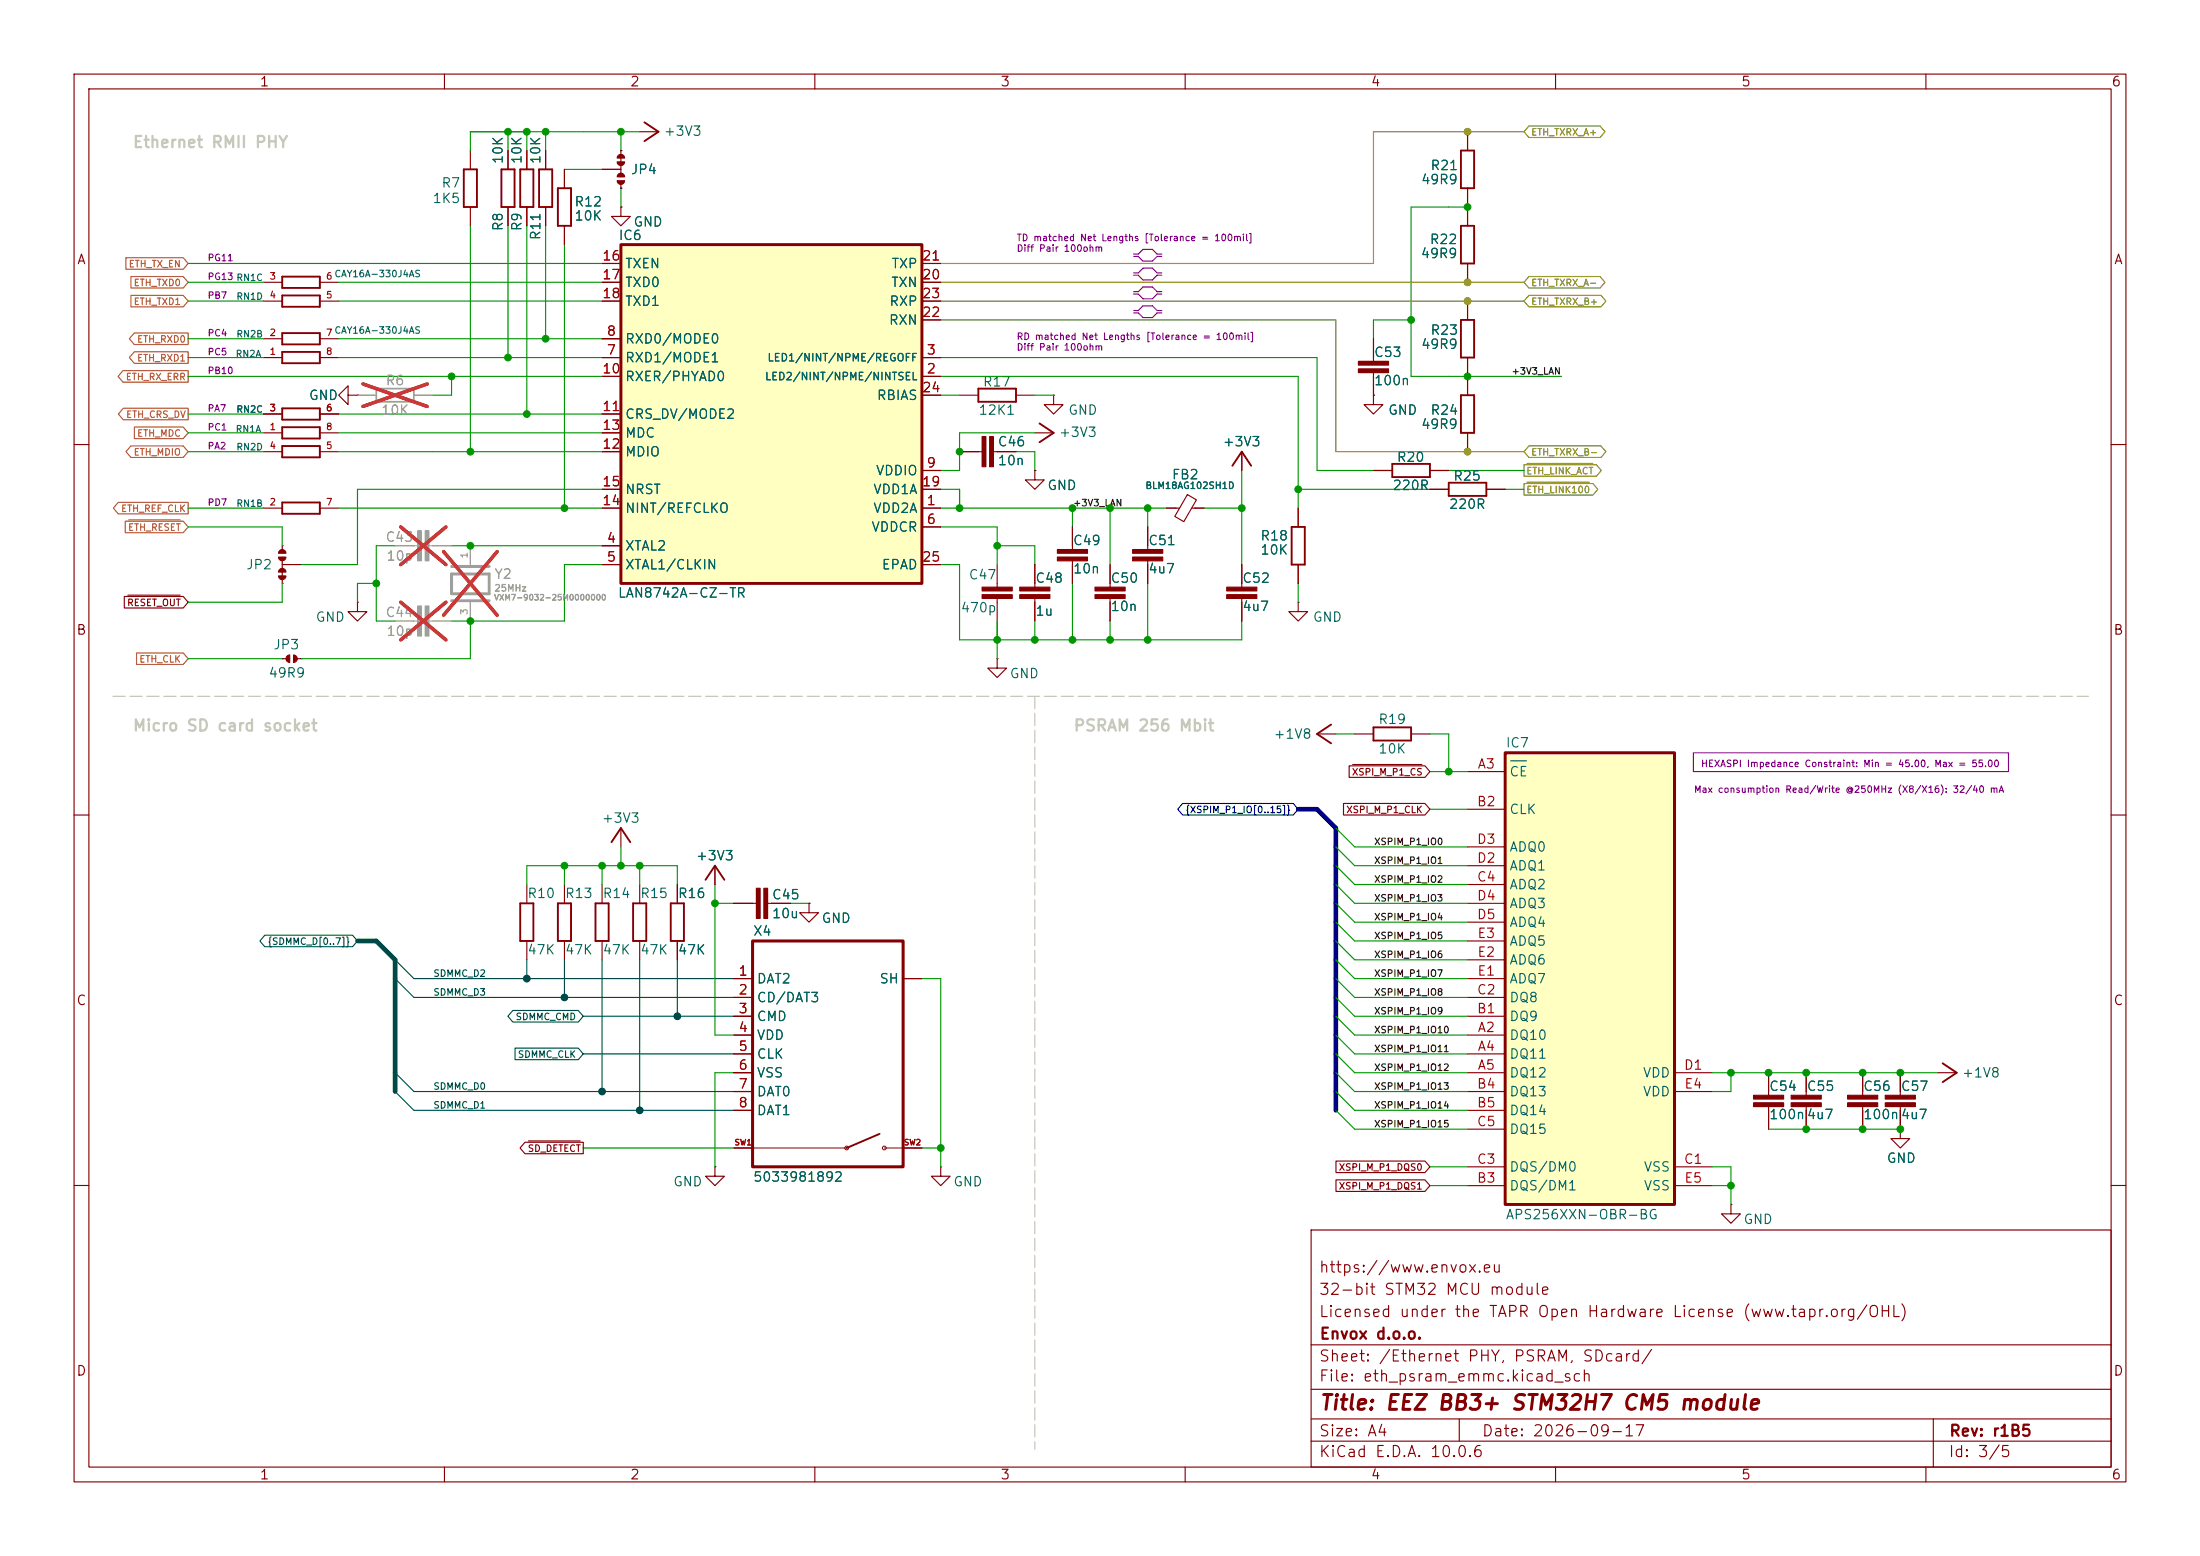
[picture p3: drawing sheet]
<svg xmlns="http://www.w3.org/2000/svg" width="297mm" height="210mm" viewBox="0 0 297 210" stroke-linecap="round" stroke-linejoin="round" font-family="sans-serif">
<g fill="none" stroke="#840000" stroke-width=".15">
<path d="M10 10h277v190h-277zM12 12h273v186h-273zM60 10v2M86.4 17.8h2.5M110 10v2M160 10v2M210 10v2M260 10v2M83.8 27.9v1.3h1.3l-1.3 1.3-1.3-1.3h1.3M83.8 27.9h.1M198.1 27.9v2.6M198.1 35.6v2.5"/>
<path d="M35.6 58.4h2.5M35.6 55.9h2.5M43.2 58.4h2.5M43.2 55.9h2.5M47 53.3v1.3l-1.3-1.3 1.3-1.2v1.2h1.3M48.3 53.3h.1M129.5 53.3h2.6M137.2 53.3h2.5M185.4 53.3v1.3h-1.3l1.3 1.3 1.3-1.3h-1.3M185.4 53.3h.1M185.4 45.7v3.1M185.4 50.3v3"/>
<path d="M198.1 40.6v2.6M198.1 48.3v5M198.1 58.4v2.6M10 60h2M35.6 61h2.5M35.6 68.6h2.5M38.1 78.7h.1M38.1 73.7h.1M38.1 73.7v.7M38.1 75.4v3.3M38.1 76.2h2.5M43.2 61h2.5"/>
<path d="M43.2 68.6h2.5M129.5 61h3.1M134.1 61h3.1M139.7 63.5v1.3h1.3l-1.3 1.2-1.3-1.2h1.3M139.7 63.5h.1M154.9 71.1v3.1M154.9 75.7v3M167.6 76.2v3M185.4 63.5h2.6M193 63.5h2.6M285 60h2M38.1 88.9h.1"/>
<path d="M38.1 88.9h.8M39.9 88.9h.7M40.6 88.9h.1M48.3 81.3v1.3h-1.3l1.3 1.2 1.2-1.2h-1.2M48.3 81.3h.1M134.6 88.9v1.3h1.3l-1.3 1.2-1.3-1.2h1.3M134.6 88.9h.1M167.6 80.8v3M175.3 81.3v1.3h-1.3l1.3 1.2 1.2-1.2h-1.2M175.3 81.3h.1M182.9 99.1h2.5M190.5 99.1h2.5"/>
<path d="M10 110h2M71.1 119.4v2.5M83.8 111.8v2.5M96.5 116.8v2.6M285 110h2M71.1 127v2.5M99.1 121.9h3M99.1 132.1h2.5M99.1 134.6h2.5M99.1 137.2h2.5M99.1 139.7h2.5M103.6 121.9h3.1"/>
<path d="M109.2 121.9v1.3h1.3l-1.3 1.3-1.3-1.3h1.3M109.2 121.9h.1M121.9 132.1h2.6M96.5 157.5v1.3h-1.3l1.3 1.2 1.3-1.2h-1.3M96.5 157.5h.1M99.1 142.2h2.5M99.1 144.8h2.5M99.1 147.3h2.5M99.1 149.9h2.5M99.1 154.9h2.5M121.9 154.9h2.6M127 157.5v1.3h1.3l-1.3 1.2-1.3-1.2h1.3"/>
<path d="M127 157.5h.1M10 160h2M177 166h108v32h-108zM285 160h2M60 198v2M110 198v2M160 198v2M177 194.5h108M177 191.5h108M177 187.5h108M177 181.5h108M197 191.5v3"/>
<path d="M210 198v2M260 198v2M261 191.5v6.5"/>
</g>
<g fill="none" stroke="#840000" stroke-width=".25">
<path d="M87 16.5l1.9 1.3-1.9 1.3M197.2 30.5h1.8v5.1h-1.8zM38.1 55.1h5.1v1.5h-5.1zM38.1 57.7h5.1v1.5h-5.1zM132.1 52.5h5.1v1.7h-5.1zM197.2 43.2h1.8v5.1h-1.8zM197.2 53.3h1.8v5.1h-1.8zM38.1 60.2h5.1v1.5h-5.1zM38.1 67.8h5.1v1.5h-5.1zM188 62.6h5v1.8h-5zM185.4 98.2h5.1v1.7h-5.1zM82.5 113.7l1.3-1.9 1.3 1.9"/>
<path d="M95.2 118.7l1.3-1.9 1.3 1.9M70.2 121.9h1.8v5.1h-1.8zM118.7 153l-4.4 1.9"/>
</g>
<path d="M50.8 52.5h5.1v1.7h-5.1z" fill="none" stroke="#a1a1a1" stroke-width=".25"/>
<path d="M48.3 53.3h2.5M55.9 53.3h2.5M53.3 73.7h3.1M57.9 73.7h3.1M63.5 73.7v2.5M53.3 83.8h3.1M57.9 83.8h3.1M63.5 81.3v2.5" fill="none" stroke="#a1a1a1" stroke-width=".15"/>
<path d="M49 51.8l8.7 3.1M57.7 51.8l-8.7 3.1M54.1 71.1l6.1 5.1M59.9 74.4l7.2 8.6M60.2 71.1l-6.1 5.1M67.1 74.4l-7.2 8.6M54.1 81.3l6.1 5.1M60.2 81.3l-6.1 5.1" fill="none" stroke="#e12e31" stroke-width=".46"/>
<g fill="#a1a1a1" stroke="#a1a1a1" stroke-width=".15">
<path d="M56.4 71.6h.5v4.1h-.5z"/>
<path d="M57.4 71.6h.5v4.1h-.5z"/>
<path d="M56.4 81.8h.5v4.1h-.5z"/>
<path d="M57.4 81.8h.5v4.1h-.5z"/>
</g>
<g fill="#840000" stroke="#840000" stroke-width=".15">
<path d="M165.6 79.2h4.1v.6h-4.1z"/>
<path d="M165.6 80.3h4.1v.5h-4.1z"/>
<path d="M152.9 74.2h4.1v.5h-4.1z"/>
<path d="M152.9 75.2h4.1v.5h-4.1z"/>
<path d="M132.6 58.9h.5v4.1h-.5z"/>
<path d="M133.6 58.9h.5v4.1h-.5z"/>
<path d="M103.1 119.9h.5v4.1h-.5z"/>
<path d="M102.1 119.9h.5v4.1h-.5z"/>
<path d="M183.4 49.8h4.1v.5h-4.1z"/>
<path d="M183.4 48.8h4.1v.5h-4.1z"/>
</g>
<path d="M61 76.5h5M61 77.5h5v2.6h-5zM61 81.1h5" fill="none" stroke="#a1a1a1" stroke-width=".41"/>
<g fill="#840000" stroke="#840000" stroke-width=".14">
<path d="M37.7 74.3a.51 .51 0 0 1 .6-.1 .51 .51 0 0 1 .3 .5h-1z"/>
<path d="M37.6 75.2h.5v.5a.51 .51 0 0 1-.5-.5z"/>
<path d="M38.1 75.2h.5a.51 .51 0 0 1-.5 .5z"/>
<path d="M37.7 76.9a.51 .51 0 0 1 .6-.2 .51 .51 0 0 1 .3 .5h-1z"/>
<path d="M37.6 77.7h.5v.5a.51 .51 0 0 1-.5-.5z"/>
<path d="M38.1 77.7h.5a.51 .51 0 0 1-.5 .5z"/>
<path d="M38.8 88.5l.3-.1v.5h-.5z"/>
<path d="M38.6 88.9h.5v.5a.51 .51 0 0 1-.5-.5z"/>
<path d="M39.6 88.4a.51 .51 0 0 1 .5 .5h-.5z"/>
<path d="M39.6 88.9h.5a.51 .51 0 0 1-.5 .5z"/>
</g>
<g fill="none" stroke="#840000" stroke-width=".14">
<path d="M101.6 154.9h12.7M119.4 154.9h2.5"/>
<circle cx="114.3" cy="154.9" r=".25"/>
<circle cx="119.4" cy="154.9" r=".25"/>
</g>
<path d="M101.6 127h20.3v30.5h-20.3z" fill="none" stroke="#840000" stroke-width=".41"/>
<path d="M83.8 33h40.7v45.7h-40.7z" fill="#ffffc2"/>
<path d="M83.8 33h40.7v45.7h-40.7z" fill="none" stroke="#840000" stroke-width=".4"/>
<g fill="none" stroke="#840000" stroke-width=".15">
<path d="M73.7 20.3v2.6M73.7 27.9v2.6M76.2 22.9v2.5M76.2 30.5v2.5M81.3 35.6h2.5M81.3 38.1h2.5M124.5 35.6h2.5M124.5 38.1h2.5M35.6 45.7h2.5M43.2 45.7h2.5M81.3 50.8h2.5M81.3 48.3h2.5"/>
<path d="M81.3 45.7h2.5M81.3 55.9h2.5M81.3 58.4h2.5M81.3 40.6h2.5M124.5 50.8h2.5M124.5 48.3h2.5M124.5 40.6h2.5M124.5 43.2h2.5M124.5 53.3h2.5M81.3 68.6h2.5M81.3 73.7h2.5M81.3 76.2h2.5"/>
<path d="M81.3 61h2.5M81.3 66h2.5M124.5 68.6h2.5M124.5 76.2h2.5M124.5 71.1h2.5M124.5 63.5h2.5M124.5 66h2.5M134.6 76.2v3M139.7 76.2v3M149.9 76.2v3M134.6 80.8v3M139.7 80.8v3"/>
<path d="M149.9 80.8v3M86.4 119.4v2.5M86.4 127v2.5M261.6 144.8h2.6M233.7 162.6v1.2h1.2l-1.2 1.3-1.3-1.3h1.3M233.7 162.6h.1"/>
</g>
<g fill="#840000" stroke="#840000" stroke-width=".15">
<path d="M137.7 80.3h4v.5h-4z"/>
<path d="M137.7 79.2h4v.6h-4z"/>
<path d="M132.6 79.2h4.1v.6h-4.1z"/>
<path d="M132.6 80.3h4.1v.5h-4.1z"/>
<path d="M147.8 79.2h4.1v.6h-4.1z"/>
<path d="M147.8 80.3h4.1v.5h-4.1z"/>
</g>
<path d="M72.8 22.9h1.7v5h-1.7zM75.3 25.4h1.8v5.1h-1.8zM38.1 45h5.1v1.5h-5.1zM85.5 121.9h1.7v5.1h-1.7zM262.3 143.5l1.9 1.3-1.9 1.3" fill="none" stroke="#840000" stroke-width=".25"/>
<path d="M203.2 101.6h22.9v61h-22.9z" fill="#ffffc2"/>
<path d="M203.2 101.6h22.9v61h-22.9z" fill="none" stroke="#840000" stroke-width=".41"/>
<g fill="none" stroke="#840000" stroke-width=".15">
<path d="M198.1 17.8v2.5M35.6 38.1h2.5M43.2 38.1h2.5M63.5 20.3v2.6M63.5 27.9v2.6M68.6 20.3v2.6M68.6 27.9v2.6M71.1 20.3v2.6M71.1 27.9v2.6M73.7 20.3v2.6M73.7 27.9v2.6M76.2 22.9v2.5"/>
<path d="M76.2 30.5v2.5M81.3 22.9h2.5M81.3 38.1h2.5M81.3 35.6h2.5M83.8 20.3h.1M83.8 25.4h.1M83.8 27.9h.1M83.8 20.3v3.3M83.8 24.6v.8M124.5 38.1h2.5M124.5 35.6h2.5M198.1 25.4v5.1"/>
<path d="M198.1 35.6v2.5M35.6 40.6h2.5M35.6 48.3h2.5M35.6 55.9h2.5M43.2 40.6h2.5M43.2 48.3h2.5M43.2 55.9h2.5M48.3 53.3h.1M81.3 40.6h2.5M81.3 48.3h2.5M81.3 58.4h2.5M81.3 55.9h2.5"/>
<path d="M81.3 50.8h2.5M81.3 45.7h2.5M124.5 40.6h2.5M124.5 48.3h2.5M124.5 50.8h2.5M124.5 43.2h2.5M124.5 53.3h2.5M139.7 58.4h2.5M142.2 53.3v1.3h-1.2l1.2 1.3 1.3-1.3h-1.3M142.2 53.3h.1M185.4 53.3h.1M185.4 45.7v2.6"/>
<path d="M185.4 50.8v2.5M198.1 40.6v2.6M198.1 48.3v5M198.1 58.4v2.6M81.3 68.6h2.5M81.3 66h2.5M81.3 61h2.5M81.3 73.7h2.5M81.3 76.2h2.5M124.5 68.6h2.5M124.5 66h2.5M124.5 76.2h2.5"/>
<path d="M124.5 71.1h2.5M124.5 63.5h2.5M129.5 61h2.6M134.6 61h2.6M139.7 63.5h.1M139.7 76.2v2.5M144.8 71.1v3.1M144.8 75.7v3M149.9 76.2v2.5M154.9 71.1v2.6M154.9 76.2v2.5M157.5 68.6h1.7"/>
<path d="M160.3 66.8l1.2 .7-1.7 2.9-1.2-.7zM160.9 68.6h1.7M167.6 61v2.5M167.6 76.2v2.5M175.3 68.6v2.5M175.3 76.2v2.5M185.4 63.5h2.6M193 66h2.6M193 63.5h2.6M200.7 66h2.5M16.8 80.5h7.9l.7 .8-.7 .8h-7.9zM17.3 80.3h7"/>
<path d="M139.7 81.3v2.5M149.9 81.3v2.5M167.6 81.3v2.5M177.8 99.1h2.5M76.2 119.4v2.5M81.3 119.4v2.5M91.4 119.4v2.5M96.5 116.8v2.6M181.4 108.4h11l.6 .8-.6 .8h-11zM182.1 103.4h10.3l.6 .7-.6 .8h-10.3zM182.6 103.2h9.4M198.1 104.1h5.1"/>
<path d="M198.1 109.2h5.1M198.1 119.4h5.1M198.1 116.8h5.1M198.1 114.3h5.1M76.2 127v2.5M81.3 127v2.5M91.4 127v2.5M99.1 139.7h2.5M99.1 137.2h2.5M99.1 134.6h2.5M99.1 121.9h2.5M99.1 132.1h2.5"/>
<path d="M104.1 121.9h2.6M109.2 121.9h.1M121.9 132.1h2.6M198.1 139.7h5.1M198.1 137.2h5.1M198.1 134.6h5.1M198.1 121.9h5.1M198.1 124.5h5.1M198.1 132.1h5.1M198.1 129.5h5.1M198.1 127h5.1M70.9 154.2h7.8v1.5h-7.8l-.7-.8z"/>
<path d="M71.4 154h6.9M99.1 142.2h2.5M99.1 144.8h2.5M99.1 147.3h2.5M99.1 149.9h2.5M99.1 154.9h2.5M121.9 154.9h2.6M180.4 159.2h12l.6 .8-.6 .8h-12zM180.4 156.7h12l.6 .8-.6 .8h-12zM198.1 142.2h5.1M198.1 144.8h5.1M198.1 147.3h5.1"/>
<path d="M198.1 149.9h5.1M198.1 157.5h5.1M198.1 152.4h5.1M226.1 144.8h5M226.1 147.3h5M226.1 157.5h5M238.8 144.8v3M238.8 149.4v3M243.8 144.8v3M243.8 149.4v3M251.5 144.8v3M251.5 149.4v3"/>
<path d="M256.5 152.4v1.3h-1.2l1.2 1.2 1.3-1.2h-1.3M256.5 152.4h.1M256.5 144.8v3M256.5 149.4v3M198.1 160h5.1M226.1 160h5"/>
</g>
<path d="M203.9 102.7h2.2" fill="none" stroke="#006464" stroke-width=".15"/>
<g fill="none" stroke="#840000" stroke-width=".25">
<path d="M38.1 37.3h5.1v1.6h-5.1zM38.1 39.9h5.1v1.5h-5.1zM62.6 22.9h1.8v5h-1.8zM67.7 22.9h1.8v5h-1.8zM70.2 22.9h1.8v5h-1.8zM197.2 20.3h1.8v5.1h-1.8zM38.1 47.5h5.1v1.5h-5.1zM140.3 57.2l1.9 1.2-1.9 1.3M166.4 62.9l1.2-1.9 1.3 1.9M174.4 71.1h1.7v5.1h-1.7zM195.6 65.2h5.1v1.7h-5.1zM179.7 97.8l-1.9 1.3 1.9 1.2"/>
<path d="M75.3 121.9h1.8v5.1h-1.8zM80.4 121.9h1.8v5.1h-1.8zM90.6 121.9h1.7v5.1h-1.7z"/>
</g>
<g fill="#840000" stroke="#840000" stroke-width=".15">
<path d="M241.8 147.8h4.1v.5h-4.1z"/>
<path d="M241.8 148.8h4.1v.6h-4.1z"/>
<path d="M236.7 147.8h4.1v.5h-4.1z"/>
<path d="M236.7 148.8h4.1v.6h-4.1z"/>
<path d="M142.7 74.2h4.1v.5h-4.1z"/>
<path d="M142.7 75.2h4.1v.5h-4.1z"/>
<path d="M249.4 147.8h4.1v.5h-4.1z"/>
<path d="M249.4 148.8h4.1v.6h-4.1z"/>
<path d="M254.5 147.8h4.1v.5h-4.1z"/>
<path d="M254.5 148.8h4.1v.6h-4.1z"/>
</g>
<g fill="#840000" stroke="#840000" stroke-width=".14">
<path d="M83.3 24.4h1a.51 .51 0 0 1-.5 .5 .51 .51 0 0 1-.5-.5z"/>
<path d="M83.8 23.4a.51 .51 0 0 1 .5 .5h-.5z"/>
<path d="M83.5 23.5l.3-.1v.5h-.5z"/>
<path d="M83.3 21.8h1a.51 .51 0 0 1-.5 .5 .51 .51 0 0 1-.5-.5z"/>
<path d="M83.8 20.8a.51 .51 0 0 1 .5 .5h-.5z"/>
<path d="M83.5 21l.3-.2v.5h-.5z"/>
</g>
<g fill="none" stroke="#c60" stroke-width=".15">
<path d="M17 34.8h7.7l.7 .8-.7 .7h-7.7zM17.7 39.9h7l.7 .7-.7 .8h-7zM17.7 37.3h7l.7 .8-.7 .8h-7zM16.6 50h8.8v1.6h-8.8l-.7-.8zM16.6 55.1h8.8v1.6h-8.8l-.6-.8zM18.1 47.5h7.3v1.5h-7.3l-.6-.7zM18.1 44.9h7.3v1.6h-7.3l-.6-.8zM18.1 57.6h6.6l.7 .8-.7 .8h-6.6zM16 67.8h9.4v1.6h-9.4l-.7-.8zM16.9 70.3h7.8l.7 .8-.7 .8h-7.8zM17.4 70.2h6.9M17.7 60.2h7l.7 .8-.7 .7h-7l-.7-.7z"/>
<path d="M18.4 88.1h6.3l.7 .8-.7 .8h-6.3z"/>
</g>
<path d="M205.7 17.8h-20.3v17.8h-58.4M206.4 17h9.6l.7 .8-.7 .8h-9.6l-.7-.8zM127 38.1h78.7M206.4 37.3h9.6l.7 .8-.7 .8h-9.6l-.7-.8zM206.4 39.9h9.7l.7 .7-.7 .8h-9.7l-.7-.8zM127 40.6h78.7M127 43.2h53.3v17.8h25.4M205.7 62.7h9.8l.7 .8-.7 .8h-9.8zM205.7 65.3h9.3l.7 .7-.7 .8h-9.3zM206.2 62.5h8.8M206.2 65.1h8.4M206.4 60.2h9.7l.7 .8-.7 .7h-9.7l-.7-.7z" fill="none" stroke="#848400" stroke-width=".15"/>
<g fill="none" stroke="#004848" stroke-width=".15">
<path d="M35.7 126.2h11.9l.7 .8-.7 .8h-11.9l-.6-.8zM53.3 132.1l2.6 2.5h43.2M53.3 129.5l2.6 2.6h43.2M69.2 136.4h8.9l.6 .8-.6 .7h-8.9l-.6-.7zM71.1 129.5v2.6M76.2 129.5v5.1M78.7 137.2h20.4M81.3 129.5v17.8M86.4 129.5v20.4M91.4 129.5v7.7M53.3 147.3l2.6 2.6h43.2M53.3 144.8l2.6 2.5h43.2"/>
<path d="M69.5 141.5h8.6l.6 .7-.6 .8h-8.6zM78.7 142.2h20.4"/>
</g>
<path d="M159.7 108.4h14.9l.7 .8-.7 .8h-14.9l-.7-.8z" fill="none" stroke="#000084" stroke-width=".15"/>
<path d="M153 34.6h.7l.6 .6h1.3l.6-.6h.6M153 34.3h.7l.6-.6h1.3l.6 .6h.6M153 39.7h.7l.6 .6h1.3l.6-.6h.6M153 36.8h.7l.6-.6h1.3l.6 .6h.6M153 37.1h.7l.6 .7h1.3l.6-.7h.6M153 39.4h.7l.6-.7h1.3l.6 .7h.6M153 42.2h.7l.6 .7h1.3l.6-.7h.6M153 41.9h.7l.6-.6h1.3l.6 .6h.6M228.6 101.6h42.5v2.5h-42.5z" fill="none" stroke="#840084" stroke-width=".15"/>
<path d="M15.2 94h266.7M139.7 94v101.6" fill="none" stroke="#c2c2c2" stroke-width=".15" stroke-dasharray="1.7 .6"/>
<path d="M175.3 109.2h2.5l2.5 2.6v38.1" fill="none" stroke="#000084" stroke-width=".63"/>
<path d="M48.3 127h2.5l2.5 2.5v17.8" fill="none" stroke="#004848" stroke-width=".63"/>
<g fill="none" stroke="#009600" stroke-width=".15">
<path d="M68.6 17.8v2.5M71.1 17.8v2.5M73.7 17.8v2.5M83.8 17.8v2.5M86.4 17.8h-22.9v2.5M25.4 38.1h10.2M25.4 35.6h55.9M45.7 38.1h35.6M63.5 30.5v30.5M68.6 30.5v17.8M71.1 30.5v25.4M73.7 30.5v15.2"/>
<path d="M76.2 33v35.6M76.2 22.9h5.1M83.8 25.4v2.5M198.1 27.9h-7.6v22.9h20.3M25.4 50.8h55.9M25.4 58.4h10.2M25.4 48.3h10.2M25.4 55.9h10.2M25.4 45.7h10.2M25.4 40.6h10.2M45.7 58.4h35.6M45.7 48.3h35.6"/>
<path d="M45.7 55.9h35.6M45.7 45.7h35.6M45.7 40.6h35.6M61 50.8v2.5h-2.6M127 50.8h48.3v17.8M127 48.3h50.8v15.2h7.6M127 53.3h2.5M139.7 58.4h-10.2v5.1h-2.5M139.7 53.3h2.5M190.5 43.2h-5.1v2.5M25.4 68.6h10.2M25.4 61h10.2"/>
<path d="M25.4 71.1h12.7v2.6M38.1 78.7v2.6h-12.7M45.7 68.6h35.6M45.7 61h35.6M50.8 78.7h-2.5v2.6M53.3 73.7h-2.5v10.1h2.5M61 73.7h20.3M81.3 66h-33v10.2h-7.7M81.3 76.2h-5.1v7.6h-15.2M127 68.6h30.5M127 76.2h2.5v10.2h38.1v-2.6M127 66h2.5v2.6"/>
<path d="M127 71.1h7.6v5.1M134.6 73.7h5.1v2.5M137.2 61h2.5v2.5M144.8 68.6v2.5M144.8 78.7v7.7M149.9 68.6v7.6M154.9 68.6v2.5M154.9 78.7v7.7M162.6 68.6h5M167.6 63.5v12.7M175.3 78.7v2.6M175.3 66h17.7"/>
<path d="M195.6 63.5h10.1M203.2 66h2.5M25.4 88.9h12.7M63.5 83.8v5.1h-22.9M134.6 83.8v5.1M139.7 83.8v2.6M149.9 83.8v2.6M180.3 99.1h2.6M193 99.1h2.6v5M71.1 119.4v-2.6h20.3v2.6M76.2 116.8v2.6M81.3 116.8v2.6"/>
<path d="M83.8 114.3v2.5M86.4 116.8v2.6M96.5 119.4v20.3h2.6M180.3 119.4l2.6 2.5h15.2M180.3 114.3l2.6 2.5h15.2M180.3 116.8l2.6 2.6h15.2M180.3 111.8l2.6 2.5h15.2M193 109.2h5.1M193 104.1h5.1M96.5 121.9h2.6M106.7 121.9h2.5M124.5 132.1h2.5v25.4"/>
<path d="M180.3 127l2.6 2.5h15.2M180.3 121.9l2.6 2.6h15.2M180.3 124.5l2.6 2.5h15.2M180.3 129.5l2.6 2.6h15.2M180.3 134.6l2.6 2.6h15.2M180.3 139.7l2.6 2.5h15.2M180.3 137.2l2.6 2.5h15.2M180.3 132.1l2.6 2.5h15.2M78.7 154.9h20.4M99.1 144.8h-2.6v12.7M124.5 154.9h2.5M180.3 142.2l2.6 2.6h15.2"/>
<path d="M180.3 144.8l2.6 2.5h15.2M180.3 147.3l2.6 2.6h15.2M180.3 149.9l2.6 2.5h15.2M193 157.5h5.1M231.1 144.8h30.5M231.1 157.5h2.6v5.1M233.7 144.8v2.5h-2.6M238.8 152.4h17.7M193 160h5.1M231.1 160h2.6"/>
</g>
<path d="M48.3 53.3h2.5M55.9 53.3h2.5M53.3 73.7h2.6M58.4 73.7h2.6M63.5 73.7v2.5M53.3 83.8h2.6M58.4 83.8h2.6M63.5 81.3v2.5" fill="none" stroke="#a1a1a1" stroke-width=".15"/>
<path d="M49 51.8l8.7 3.1M57.7 51.8l-8.7 3.1M54.1 71.1l6.1 5.1M59.9 74.4l7.2 8.6M60.2 71.1l-6.1 5.1M67.1 74.4l-7.2 8.6M54.1 81.3l6.1 5.1M60.2 81.3l-6.1 5.1" fill="none" stroke="#e12e31" stroke-width=".46"/>
<g fill="#009600" stroke="#009600" stroke-width=".14">
<circle cx="256.5" cy="144.8" r=".46"/>
<circle cx="233.7" cy="144.8" r=".46"/>
<circle cx="238.8" cy="144.8" r=".46"/>
<circle cx="251.5" cy="144.8" r=".46"/>
<circle cx="256.5" cy="152.4" r=".46"/>
<circle cx="251.5" cy="152.4" r=".46"/>
<circle cx="243.8" cy="144.8" r=".46"/>
<circle cx="243.8" cy="152.4" r=".46"/>
<circle cx="233.7" cy="160" r=".46"/>
<circle cx="127" cy="154.9" r=".46"/>
<circle cx="144.8" cy="86.4" r=".46"/>
<circle cx="195.6" cy="104.1" r=".46"/>
<circle cx="68.6" cy="48.3" r=".46"/>
<circle cx="73.7" cy="45.7" r=".46"/>
<circle cx="63.5" cy="83.8" r=".46"/>
<circle cx="76.2" cy="116.8" r=".46"/>
<circle cx="81.3" cy="116.8" r=".46"/>
<circle cx="63.5" cy="73.7" r=".46"/>
<circle cx="71.1" cy="55.9" r=".46"/>
<circle cx="63.5" cy="61" r=".46"/>
<circle cx="61" cy="50.8" r=".46"/>
<circle cx="76.2" cy="68.6" r=".46"/>
<circle cx="50.8" cy="78.7" r=".46"/>
<circle cx="86.4" cy="116.8" r=".46"/>
<circle cx="83.8" cy="116.8" r=".46"/>
<circle cx="96.5" cy="121.9" r=".46"/>
<circle cx="68.6" cy="17.8" r=".46"/>
<circle cx="71.1" cy="17.8" r=".46"/>
<circle cx="83.8" cy="17.8" r=".46"/>
<circle cx="73.7" cy="17.8" r=".46"/>
<circle cx="198.1" cy="27.9" r=".46"/>
<circle cx="144.8" cy="68.6" r=".46"/>
<circle cx="129.5" cy="61" r=".46"/>
<circle cx="129.5" cy="68.6" r=".46"/>
<circle cx="139.7" cy="86.4" r=".46"/>
<circle cx="134.6" cy="73.7" r=".46"/>
<circle cx="134.6" cy="86.4" r=".46"/>
<circle cx="198.1" cy="50.8" r=".46"/>
<circle cx="190.5" cy="43.2" r=".46"/>
<circle cx="175.3" cy="66" r=".46"/>
<circle cx="154.9" cy="68.6" r=".46"/>
<circle cx="167.6" cy="68.6" r=".46"/>
<circle cx="149.9" cy="86.4" r=".46"/>
<circle cx="154.9" cy="86.4" r=".46"/>
<circle cx="149.9" cy="68.6" r=".46"/>
</g>
<g fill="#004848" stroke="#004848" stroke-width=".14">
<circle cx="71.1" cy="132.1" r=".46"/>
<circle cx="76.2" cy="134.6" r=".46"/>
<circle cx="91.4" cy="137.2" r=".46"/>
<circle cx="86.4" cy="149.9" r=".46"/>
<circle cx="81.3" cy="147.3" r=".46"/>
</g>
<g fill="#848400" stroke="#848400" stroke-width=".14">
<circle cx="198.1" cy="38.1" r=".46"/>
<circle cx="198.1" cy="40.6" r=".46"/>
<circle cx="198.1" cy="17.8" r=".46"/>
<circle cx="198.1" cy="61" r=".46"/>
</g>
<text font-size="2" fill="#840000" x="178" y="190.8">Title: EEZ BB3+ STM32H7 CM5 module</text>
<g font-size="1.5" fill="#c2c2c2">
<text x="17.8" y="20.3">Ethernet RMII PHY</text>
<text x="17.8" y="99.1">Micro SD card socket</text>
<text x="144.8" y="99.1">PSRAM 256 Mbit</text>
</g>
<g font-size="1.5" fill="#840000">
<text x="178" y="172.1">https://www.envox.eu</text>
<text x="178" y="178.1">Licensed under the TAPR Open Hardware License (www.tapr.org/OHL)</text>
<text x="178" y="175.1">32-bit STM32 MCU module</text>
<text x="178" y="184.1">Sheet: /Ethernet PHY, PSRAM, SDcard/</text>
<text x="178" y="181.1">Envox d.o.o.</text>
<text x="178" y="186.8">File: eth_psram_emmc.kicad_sch</text>
<text x="178" y="197">KiCad E.D.A. 10.0.6</text>
<text x="178" y="194.2">Size: A4</text>
<text x="200" y="194.2">Date: 2026-09-17</text>
<text x="263" y="197">Id: 3/5</text>
<text x="263" y="194.2">Rev: r1B5</text>
</g>
<g font-size="1.3" fill="#840000">
<text x="35" y="12">1</text>
<text x="85" y="12">2</text>
<text x="135" y="12">3</text>
<text x="185" y="12">4</text>
<text x="235" y="12">5</text>
<text x="285" y="12">6</text>
<text x="10.3" y="36">A</text>
<text x="285.3" y="36">A</text>
<text x="10.2" y="86">B</text>
<text x="285.2" y="86">B</text>
<text x="10.2" y="136">C</text>
<text x="285.2" y="136">C</text>
<text x="10.2" y="186">D</text>
<text x="285.2" y="186">D</text>
<text x="35" y="200">1</text>
<text x="85" y="200">2</text>
<text x="135" y="200">3</text>
<text x="185" y="200">4</text>
<text x="235" y="200">5</text>
<text x="285" y="200">6</text>
</g>
<g font-size="1.3" fill="#006464">
<text x="68.2" y="22.2" transform="rotate(-90 68.2 22.2)">10K</text>
<text x="70.7" y="22.2" transform="rotate(-90 70.7 22.2)">10K</text>
<text x="73.3" y="22.2" transform="rotate(-90 73.3 22.2)">10K</text>
<text x="85.1" y="23.8">JP4</text>
<text x="89.5" y="18.7">+3V3</text>
<text x="193" y="23.3">R21</text>
<text x="58.3" y="27.7">1K5</text>
<text x="59.5" y="25.6">R7</text>
<text x="77.5" y="28.2">R12</text>
<text x="191.8" y="25.2">49R9</text>
<text x="68.2" y="31.3" transform="rotate(-90 68.2 31.3)">R8</text>
<text x="70.7" y="31.3" transform="rotate(-90 70.7 31.3)">R9</text>
<text x="73.3" y="32.5" transform="rotate(-90 73.3 32.5)">R11</text>
<text x="77.5" y="30.1">10K</text>
<text x="83.4" y="32.7">IC6</text>
<text x="85.4" y="30.9">GND</text>
<text x="191.7" y="35.2">49R9</text>
<text x="192.9" y="33.3">R22</text>
<text x="84.3" y="36.5">TXEN</text>
<text x="84.3" y="39.1">TXD0</text>
<text x="84.3" y="41.6">TXD1</text>
<text x="120" y="41.6">RXP</text>
<text x="120.2" y="39.1">TXN</text>
<text x="120.3" y="36.5">TXP</text>
<text x="84.3" y="46.7">RXD0/MODE0</text>
<text x="119.9" y="44.1">RXN</text>
<text x="191.8" y="47.4">49R9</text>
<text x="193" y="45.5">R23</text>
<text x="84.3" y="49.2">RXD1/MODE1</text>
<text x="84.3" y="51.8">RXER/PHYAD0</text>
<text x="132.6" y="52.5">R17</text>
<text x="185.4" y="48.5">C53</text>
<text x="185.4" y="52.3">100n</text>
<text x="41.6" y="54.3">GND</text>
<text x="84.3" y="56.8">CRS_DV/MODE2</text>
<text x="84.3" y="59.4">MDC</text>
<text x="118.3" y="54.3">RBIAS</text>
<text x="132" y="56.3">12K1</text>
<text x="142.9" y="59.3">+3V3</text>
<text x="144.1" y="56.3">GND</text>
<text x="187.3" y="56.3">GND</text>
<text x="191.8" y="58.2">49R9</text>
<text x="193" y="56.3">R24</text>
<text x="84.3" y="61.9">MDIO</text>
<text x="118.2" y="64.5">VDDIO</text>
<text x="134.6" y="60.6">C46</text>
<text x="134.6" y="63.1">10n</text>
<text x="158.1" y="65">FB2</text>
<text x="165" y="60.6">+3V3</text>
<text x="188.5" y="62.6">R20</text>
<text x="196.1" y="65.2">R25</text>
<text x="84.3" y="69.5">NINT/REFCLKO</text>
<text x="84.3" y="67">NRST</text>
<text x="117.8" y="69.5">VDD2A</text>
<text x="117.8" y="67">VDD1A</text>
<text x="141.3" y="66.5">GND</text>
<text x="187.9" y="66.5">220R</text>
<text x="195.5" y="69">220R</text>
<text x="33.1" y="77.2">JP2</text>
<text x="84.3" y="74.6">XTAL2</text>
<text x="84.3" y="77.2">XTAL1/CLKIN</text>
<text x="117.6" y="72.1">VDDCR</text>
<text x="118.9" y="77.2">EPAD</text>
<text x="144.8" y="73.9">C49</text>
<text x="144.8" y="77.7">10n</text>
<text x="154.9" y="73.9">C51</text>
<text x="154.9" y="77.7">4u7</text>
<text x="170.1" y="73.3">R18</text>
<text x="170.1" y="75.2">10K</text>
<text x="83.3" y="81">LAN8742A-CZ-TR</text>
<text x="129.6" y="83">470p</text>
<text x="130.7" y="78.5">C47</text>
<text x="139.7" y="79">C48</text>
<text x="139.7" y="83.4">1u</text>
<text x="149.8" y="79">C50</text>
<text x="149.8" y="82.8">10n</text>
<text x="167.6" y="79">C52</text>
<text x="167.6" y="82.8">4u7</text>
<text x="36.8" y="88">JP3</text>
<text x="42.5" y="84.2">GND</text>
<text x="177.1" y="84.2">GND</text>
<text x="36.2" y="91.8">49R9</text>
<text x="136.2" y="91.9">GND</text>
<text x="171.8" y="100">+1V8</text>
<text x="186" y="98">R19</text>
<text x="203.2" y="101.2">IC7</text>
<text x="186" y="102">10K</text>
<text x="203.7" y="105.1">CE</text>
<text x="81.2" y="111.4">+3V3</text>
<text x="203.7" y="110.2">CLK</text>
<text x="93.9" y="116.4">+3V3</text>
<text x="203.7" y="117.8">ADQ1</text>
<text x="203.7" y="115.3">ADQ0</text>
<text x="71.1" y="121.5">R10</text>
<text x="76.2" y="121.5">R13</text>
<text x="81.3" y="121.5">R14</text>
<text x="86.3" y="121.5">R15</text>
<text x="91.4" y="121.5">R16</text>
<text x="104.1" y="121.7">C45</text>
<text x="104.1" y="124.2">10u</text>
<text x="110.8" y="124.9">GND</text>
<text x="203.7" y="120.3">ADQ2</text>
<text x="203.7" y="122.9">ADQ3</text>
<text x="203.7" y="125.4">ADQ4</text>
<text x="71.1" y="129.1">47K</text>
<text x="76.2" y="129.1">47K</text>
<text x="81.3" y="129.1">47K</text>
<text x="86.3" y="129.1">47K</text>
<text x="91.4" y="129.1">47K</text>
<text x="101.6" y="126.6">X4</text>
<text x="203.7" y="130.5">ADQ6</text>
<text x="203.7" y="128">ADQ5</text>
<text x="102.1" y="133">DAT2</text>
<text x="102.1" y="135.6">CD/DAT3</text>
<text x="118.6" y="133">SH</text>
<text x="203.7" y="135.6">DQ8</text>
<text x="203.7" y="133">ADQ7</text>
<text x="102.1" y="138.1">CMD</text>
<text x="102.1" y="140.7">VDD</text>
<text x="102.1" y="143.2">CLK</text>
<text x="203.7" y="140.7">DQ10</text>
<text x="203.7" y="143.2">DQ11</text>
<text x="203.7" y="138.1">DQ9</text>
<text x="102.1" y="145.7">VSS</text>
<text x="102.1" y="148.3">DAT0</text>
<text x="203.7" y="145.7">DQ12</text>
<text x="203.7" y="148.3">DQ13</text>
<text x="221.7" y="145.7">VDD</text>
<text x="221.7" y="148.3">VDD</text>
<text x="238.7" y="147.6">C54</text>
<text x="243.8" y="147.6">C55</text>
<text x="251.4" y="147.6">C56</text>
<text x="256.5" y="147.6">C57</text>
<text x="264.8" y="145.7">+1V8</text>
<text x="102.1" y="150.8">DAT1</text>
<text x="203.7" y="150.8">DQ14</text>
<text x="203.7" y="153.4">DQ15</text>
<text x="238.7" y="151.4">100n4u7</text>
<text x="251.4" y="151.4">100n4u7</text>
<text x="90.8" y="160.4">GND</text>
<text x="101.6" y="159.8">5033981892</text>
<text x="128.6" y="160.4">GND</text>
<text x="203.7" y="161">DQS/DM1</text>
<text x="203.7" y="158.4">DQS/DM0</text>
<text x="221.8" y="158.4">VSS</text>
<text x="221.8" y="161">VSS</text>
<text x="254.6" y="157.3">GND</text>
<text x="203.2" y="164.9">APS256XXN-OBR-BG</text>
<text x="235.3" y="165.5">GND</text>
</g>
<g font-size="1.3" fill="#a90000">
<text x="81.2" y="35.5">16</text>
<text x="124.4" y="35.5">21</text>
<text x="81.2" y="38">17</text>
<text x="81.2" y="40.6">18</text>
<text x="124.4" y="38">20</text>
<text x="124.4" y="40.6">23</text>
<text x="81.8" y="45.6">8</text>
<text x="124.4" y="43.1">22</text>
<text x="81.2" y="50.7">10</text>
<text x="81.8" y="48.2">7</text>
<text x="124.4" y="53.3">24</text>
<text x="125" y="50.7">2</text>
<text x="125" y="48.2">3</text>
<text x="81.2" y="55.8">11</text>
<text x="81.2" y="58.3">13</text>
<text x="81.2" y="60.9">12</text>
<text x="81.2" y="66">15</text>
<text x="124.4" y="66">19</text>
<text x="125" y="63.4">9</text>
<text x="81.2" y="68.5">14</text>
<text x="125" y="68.5">1</text>
<text x="125" y="71">6</text>
<text x="81.8" y="73.6">4</text>
<text x="81.8" y="76.1">5</text>
<text x="124.4" y="76.1">25</text>
<text x="199.4" y="104.1">A3</text>
<text x="199.3" y="109.1">B2</text>
<text x="199.3" y="119.3">C4</text>
<text x="199.3" y="116.8">D2</text>
<text x="199.3" y="114.2">D3</text>
<text x="199.3" y="121.8">D4</text>
<text x="199.3" y="124.4">D5</text>
<text x="99.6" y="132">1</text>
<text x="199.4" y="132">E1</text>
<text x="199.4" y="129.5">E2</text>
<text x="199.4" y="126.9">E3</text>
<text x="99.6" y="134.5">2</text>
<text x="99.6" y="137.1">3</text>
<text x="199.3" y="137.1">B1</text>
<text x="199.3" y="134.5">C2</text>
<text x="99.6" y="139.6">4</text>
<text x="99.6" y="142.2">5</text>
<text x="199.4" y="139.6">A2</text>
<text x="199.4" y="142.2">A4</text>
<text x="99.6" y="144.7">6</text>
<text x="99.6" y="147.2">7</text>
<text x="99.6" y="149.8">8</text>
<text x="199.3" y="147.2">B4</text>
<text x="199.3" y="149.8">B5</text>
<text x="199.4" y="144.7">A5</text>
<text x="227.2" y="144.7">D1</text>
<text x="227.3" y="147.2">E4</text>
<text x="199.3" y="152.3">C5</text>
<text x="199.3" y="159.9">B3</text>
<text x="199.3" y="157.4">C3</text>
<text x="227.2" y="157.4">C1</text>
<text x="227.3" y="159.9">E5</text>
</g>
<g font-size="1.3" fill="#989898">
<text x="52" y="52.3">R6</text>
<text x="51.4" y="56.3">10K</text>
<text x="52" y="73.4">C43</text>
<text x="52.1" y="76">10p</text>
<text x="52" y="83.6">C44</text>
<text x="66.7" y="78.4">Y2</text>
<text x="52.1" y="86.1">10p</text>
</g>
<g font-size="1" fill="#006464">
<text x="103.2" y="51.6">LED2/NINT/NPME/NINTSEL</text>
<text x="103.5" y="49">LED1/NINT/NPME/REGOFF</text>
</g>
<g font-size=".9" fill="#848400">
<text x="206.6" y="18.5">ETH_TXRX_A+</text>
<text x="206.6" y="38.8">ETH_TXRX_A-</text>
<text x="206.6" y="41.4">ETH_TXRX_B+</text>
<text x="206" y="64.2">ETH_LINK_ACT</text>
<text x="206.6" y="61.7">ETH_TXRX_B-</text>
<text x="206" y="66.8">ETH_LINK100</text>
</g>
<g font-size=".9" fill="#840084">
<text x="28" y="35.5">PG11</text>
<text x="137.2" y="32.8">TD matched Net Lengths [Tolerance = 100mil]</text>
<text x="137.2" y="34.2">Diff Pair 100ohm</text>
<text x="28" y="40.5">PB7</text>
<text x="28" y="38">PG13 RN1C</text>
<text x="28" y="45.6">PC4</text>
<text x="137.2" y="46.1">RD matched Net Lengths [Tolerance = 100mil]</text>
<text x="137.2" y="47.5">Diff Pair 100ohm</text>
<text x="28" y="50.7">PB10</text>
<text x="28" y="48.2">PC5</text>
<text x="28" y="55.8">PA7</text>
<text x="28" y="58.3">PC1</text>
<text x="28" y="60.9">PA2</text>
<text x="28" y="68.5">PD7</text>
<text x="228.6" y="107.2">Max consumption Read/Write @250MHz (X8/X16): 32/40 mA</text>
<text x="229.6" y="103.7">HEXASPI Impedance Constraint: Min = 45.00, Max = 55.00</text>
</g>
<g font-size=".9" fill="#c60">
<text x="17.3" y="36.3">ETH_TX_EN</text>
<text x="18" y="41.4">ETH_TXD1</text>
<text x="18" y="38.8">ETH_TXD0</text>
<text x="18.4" y="46.5">ETH_RXD0</text>
<text x="16.9" y="51.5">ETH_RX_ERR</text>
<text x="18.4" y="49">ETH_RXD1</text>
<text x="16.9" y="56.6">ETH_CRS_DV</text>
<text x="18.4" y="59.2">ETH_MDC</text>
<text x="18" y="61.7">ETH_MDIO</text>
<text x="16.3" y="69.3">ETH_REF_CLK</text>
<text x="17.2" y="71.9">ETH_RESET</text>
<text x="18.7" y="89.6">ETH_CLK</text>
</g>
<g font-size=".9" fill="#006464">
<text x="31.8" y="40.7">RN1D</text>
<text x="45.1" y="37.6">CAY16A-330J4AS</text>
<text x="31.8" y="45.8">RN2B</text>
<text x="45.1" y="45.2">CAY16A-330J4AS</text>
<text x="31.7" y="48.4">RN2A</text>
<text x="31.7" y="58.6">RN1A</text>
<text x="31.8" y="55.9">RN2C</text>
<text x="31.8" y="61">RN2D</text>
<text x="31.8" y="68.6">RN1B</text>
<text x="154.6" y="66.2">BLM18AG102SH1D</text>
</g>
<g font-size=".9" fill="#a90000">
<text x="36.3" y="40.5">4</text>
<text x="36.3" y="37.9">3</text>
<text x="43.9" y="40.5">5</text>
<text x="43.9" y="37.9">6</text>
<text x="36.3" y="45.6">2</text>
<text x="43.9" y="45.6">7</text>
<text x="36.3" y="48.1">1</text>
<text x="43.9" y="48.1">8</text>
<text x="36.3" y="58.3">1</text>
<text x="36.3" y="55.7">3</text>
<text x="43.9" y="58.3">8</text>
<text x="43.9" y="55.7">6</text>
<text x="36.3" y="60.8">4</text>
<text x="43.9" y="60.8">5</text>
<text x="36.3" y="68.4">2</text>
<text x="43.9" y="68.4">7</text>
</g>
<g font-size=".9" fill="#0f0f0f">
<text x="204" y="50.8">+3V3_LAN</text>
<text x="144.8" y="68.5">+3V3_LAN</text>
<text x="185.4" y="119.3">XSPIM_P1_IO2</text>
<text x="185.4" y="116.8">XSPIM_P1_IO1</text>
<text x="185.4" y="114.3">XSPIM_P1_IO0</text>
<text x="185.4" y="121.9">XSPIM_P1_IO3</text>
<text x="185.4" y="124.4">XSPIM_P1_IO4</text>
<text x="185.4" y="127">XSPIM_P1_IO5</text>
<text x="185.4" y="129.5">XSPIM_P1_IO6</text>
<text x="185.4" y="132">XSPIM_P1_IO7</text>
<text x="185.4" y="134.6">XSPIM_P1_IO8</text>
<text x="185.4" y="137.1">XSPIM_P1_IO9</text>
<text x="185.4" y="139.7">XSPIM_P1_IO10</text>
<text x="185.4" y="142.2">XSPIM_P1_IO11</text>
<text x="185.4" y="144.7">XSPIM_P1_IO12</text>
<text x="185.4" y="147.3">XSPIM_P1_IO13</text>
<text x="185.4" y="149.8">XSPIM_P1_IO14</text>
<text x="185.4" y="152.4">XSPIM_P1_IO15</text>
</g>
<g font-size=".9" fill="#aaa">
<text x="63.3" y="75.4" transform="rotate(-90 63.3 75.4)">1</text>
<text x="63.3" y="83.1" transform="rotate(-90 63.3 83.1)">3</text>
</g>
<g font-size=".9" fill="#840000">
<text x="17.1" y="82">RESET_OUT</text>
<text x="182.4" y="104.9">XSPI_M_P1_CS</text>
<text x="181.7" y="110">XSPI_M_P1_CLK</text>
<text x="71.2" y="155.7">SD_DETECT</text>
<text x="180.7" y="160.8">XSPI_M_P1_DQS1</text>
<text x="180.7" y="158.2">XSPI_M_P1_DQS0</text>
</g>
<text font-size=".9" fill="#a1a1a1" x="66.7" y="80">25MHz</text>
<text font-size=".9" fill="#000084" x="160" y="110">{XSPIM_P1_IO[0..15]}</text>
<g font-size=".9" fill="#004848">
<text x="36" y="127.7">{SDMMC_D[0..7]}</text>
<text x="58.4" y="132">SDMMC_D2</text>
<text x="58.4" y="134.6">SDMMC_D3</text>
<text x="69.5" y="137.9">SDMMC_CMD</text>
<text x="69.8" y="143">SDMMC_CLK</text>
<text x="58.4" y="149.8">SDMMC_D1</text>
<text x="58.4" y="147.3">SDMMC_D0</text>
</g>
<text font-size=".8" fill="#989898" x="66.6" y="81.2">VXM7-9032-25M0000000</text>
<g font-size=".8" fill="#a90000">
<text x="99.1" y="154.8">SW1</text>
<text x="122" y="154.8">SW2</text>
</g>
</svg>
